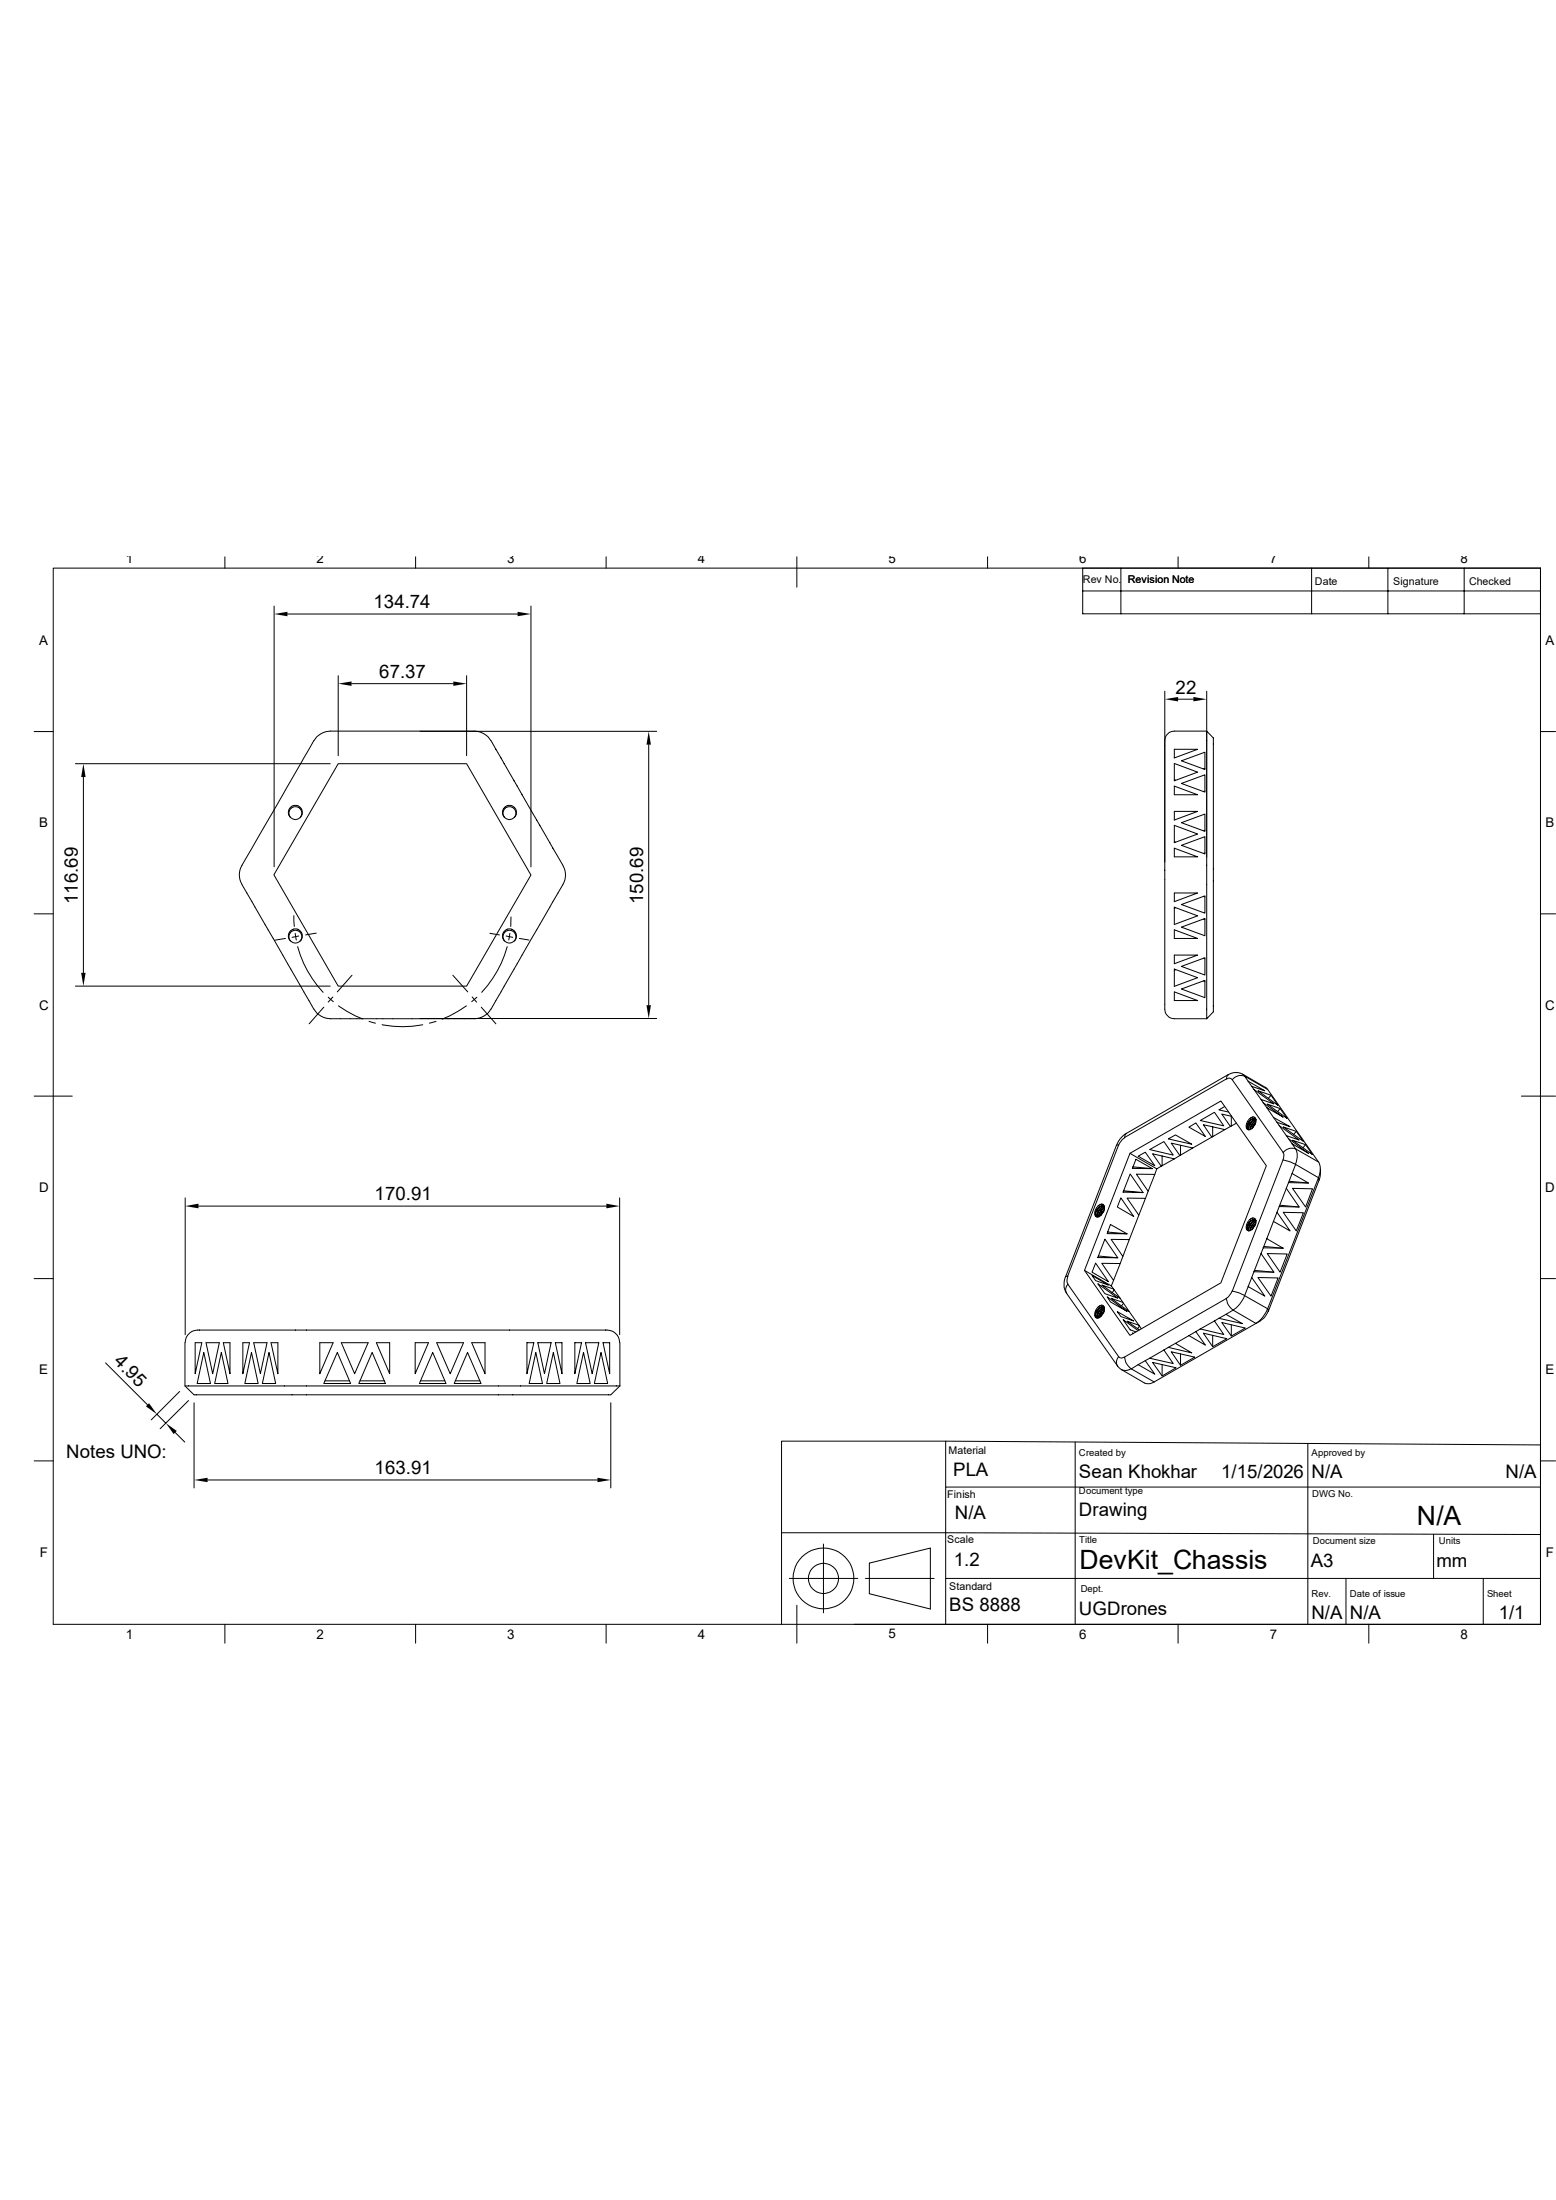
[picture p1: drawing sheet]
<svg xmlns="http://www.w3.org/2000/svg" width="297mm" height="420mm" viewBox="0 0 297 420" stroke-linecap="round" stroke-linejoin="round" font-family="sans-serif">
<g fill="none" stroke="#000" stroke-width=".19">
<path d="M10.2 108.5h283.8v201.6h-283.8zM42.9 106.3v2.2M52.3 115.7v49.8M54.9 117.2h43.9M79.3 106.3v2.2M101.3 115.7v49.8M115.7 106.3v2.2M152.1 106.3v5.8M188.5 106.3v2.2M206.7 112.8h87.3M214 108.5v8.7M224.9 106.3v2.2"/>
<path d="M250.4 108.5v8.7M261.3 106.3v2.2M264.9 108.5v8.7M279.5 108.5v8.7M294 108.5h-87.3v8.7h87.3M6.5 139.7h3.7M64.6 129v15.3M67.1 130.5h19.4M80.2 139.6h45.1M89.1 129v15.3M222.3 132v59.7a2.37 2.37 0 0 0 1.2 2.7l.7 .1h6.1M224.9 133.5h2.9"/>
<path d="M230.3 139.6h-6.1a1.87 1.87 0 0 0-1.9 2.2v.5M230.3 132v62.5M294 139.7h2.9M14.4 145.8h48.6M15.9 148.3v37.4M55.5 156l-.3-.3v-.7l.3-.7 .6-.3 .8 .1 .5 .4 .2 .9-.3 .6M55.5 156l-.4-.6 .1-.9 .6-.6 .8-.1 .6 .2 .5 .7v.7l-.4 .6M55.5 156a1.24 1.24 0 0 0 1.8 0M59.9 141.4l-11.8 20.5a19.2 19.2 0 0 0-2.3 4.2l-.1 1.4 .5 1.3M59.9 141.4a3.7 3.7 0 0 1 3.2-1.8h25.5a6.7 6.7 0 0 1 3.3 .3l.5 .2a2.95 2.95 0 0 1 1.3 1.3M64.6 145.8h24.5l12.2 21.2-12.2 21.3h-24.5l-12.3-21.3zM93.7 141.4l12.8 22.2a6.5 6.5 0 0 1 1.4 3.4v.5a6.7 6.7 0 0 1-1.4 3l-12.8 22.2"/>
<path d="M96.3 156l-.3-.6 .1-.5 .3-.6 .6-.3 .7 .1 .6 .5 .2 .9-.3 .5M96.3 156l-.4-.6 .2-.9 .6-.7h.8l.5 .2 .6 .8v.6l-.4 .6M96.3 156a1.24 1.24 0 0 0 1.9 0M123.8 142.2v49.7M224.2 143h4.4l-4.4 1.7zM224.2 145.8l4.4 1.6-4.4 1.7zM224.2 150.1l4.4 1.6h-4.4zM224.2 154.9h4.4l-4.4 1.6zM224.2 157.6l4.4 1.6-4.4 1.7zM224.2 148.8l.2 .1M225.5 149.6l4.5-1.7v3.3zM225.5 145.2l4.5-1.6v3.3z"/>
<path d="M225.5 157.1l4.5-1.7v3.3zM230 158.5l-.3 .1M230 146.7l-.3 .1M230 151l-.3 .1M230.3 141.4v-1.8l1.3 1.3v52.3l-1.3 1.3M6.5 174.5h3.7M46.2 168.9l13.7 23.8M54.5 179.2l-2.1 .3M55.5 179.6l-.3-.5v-.8l.5-.5 .5-.2 .7 .1 .5 .5 .2 .8-.3 .6M55.5 179.6l-.4-.4-.1-.6 .5-.9a1.45 1.45 0 0 1 1.3-.3l.5 .3 .4 .7v.7l-.4 .5M55.5 179.6a1.24 1.24 0 0 0 1.8 0M56.1 174.8l.1 2.1"/>
<path d="M56.3 178.2l.3 1.3M57 178.7l-1.2 .2M60.4 178.1l-2.1 .4M93.5 178.2l1.8 .3M96.3 179.6l-.3-.6 .1-.6 .4-.6 .6-.2 .6 .1 .6 .4 .2 1-.3 .5M96.3 179.6l-.3-.5-.1-.7 .4-.7 .5-.3a1.21 1.21 0 0 1 1.2 .2l.4 .4 .2 .6-.1 .6-.3 .4M96.3 179.6a1.24 1.24 0 0 0 1.9 0M96.6 178.7l1.3 .2M97.3 178.2l-.2 1.3M97.5 175v1.9M99.1 179.2l1.9 .3M224.2 161.9l4.4 1.7h-4.4z"/>
<path d="M224.2 160.7l.2 .1M224.2 170.5h4.4l-4.4 1.6zM224.2 173.2l4.4 1.6-4.4 1.7zM224.2 177.5l4.4 1.7h-4.4zM224.4 173.3l-.2 .1M225.5 177l4.5-1.7v3.3zM225.5 172.7l4.5-1.7v3.3zM225.5 161.4l4.5-1.7v3.3zM229.7 171.1l.3 .1M229.7 175.5l.3 .1M230 162.8l-.3 .1M294 174.5h2.9"/>
<path d="M14.4 188.3h48.6M56.8 180.7a20.9 20.9 0 0 0 4.9 8.7M59.9 192.7a3.7 3.7 0 0 0 3.2 1.8l62.2-.1M61.8 192.3l-2.8 3.2M62.7 190.4l.9 .8M63.5 190.3l-.8 1M64.6 192l1.6 1 3 1.5M67.2 186.2l-2.8 3.2M70.4 195l1.3 .3M72.9 195.6a19.9 19.9 0 0 0 7.8 0M83.2 195l-1.2 .3M86.4 186.2l2.9 3.2"/>
<path d="M89 192l-3.1 1.9-1.5 .7M90.1 190.3l.9 1M91 190.4l-1 .8M91.9 192.3l2.8 3.2M93.7 192.7a3.7 3.7 0 0 1-3.1 1.8M96.8 180.7a20.9 20.9 0 0 1-4.9 8.7M224.2 182.3h4.4l-4.4 1.7zM224.2 185l4.4 1.6-4.4 1.7zM224.2 189.4l4.4 1.6h-4.4zM224.4 185.1l-.2 .1M225.5 188.8l4.5-1.6v3.3zM225.5 184.5l4.5-1.7v3.3z"/>
<path d="M229.7 182.9l.3 .1M229.7 187.3l.3 .1M6.5 209.3h7.3M213.1 218.7l.4-.1-9.7 25M214.7 217.2l-.5 .4-.7 1M215.1 216.4l-.3 .3-.1 .5M219.5 219.5l2.7-1.6 1.7 2.6zM223 217.4l1.4-.7 3.1 1.7zM225.3 218.7v1.8M226.9 215.2l1.4-.8 1.8 2.6zM227.7 219.2l-4.1-1 1.6 2.4M227.7 219.2l-2.5 1.4"/>
<path d="M229.1 213.9l2.7-1.6 1.8 2.6zM231.3 217.1l-3.6 2.1M231.5 215.1v1.9M233.8 211.2l-1.1 .7 1.8 .4M233.8 215.6l-4.1-.9 1.6 2.4M233.8 215.6l-2.5 1.5M234.1 206l-19.5 11.2M234.5 205.2l-.3 .3-.1 .5 .6-.2 .5 .3M234.9 215.1l-1.1 .5M235 213.1v1.9M235.1 213.1l-1.9-.4 1.7 2.4M236 214.4l-1.1 .7"/>
<path d="M237.2 205.1l.4 .3M237.6 205.5a2 2 0 0 0-2.4 .6l9.9 14.2-.2 1.1-9.7 25.1M238.3 206.4l-.7-1 4.4 2.6M238.3 206.4l3.1 1.8-2.5-.8M238.3 206.4l.6 1M238.5 214.1l-.3 .6M238.5 213.6l-.6 1v.6l.2 .4-.1-.4 .1-.6 .4-.7 .6-.3a.38 .38 0 0 1 .6 .2l-.6 .2-.6 .7-.1 .5 .1 .5M238.8 214.3l-.3 .6M238.9 207.4l1.8 2.5M239.1 213.3l-.6 .3M239.1 213.2l.5 .2v1.1a1.85 1.85 0 0 1-1.3 1.2l-.2-.1M239.1 214.5l-.3 .6"/>
<path d="M239.3 213.2l-.8 .4M239.4 208l3.8 2.7-2.5-.8M239.4 214.7l-.3 .5M239.6 213.6l-.6 .1-.6 .5-.3 .7v.5l.2 .2M239.6 214.5l-.5 .8M239.7 214.3l-.4 .4-.3 .8M239.7 213.9l-.8 .7-.3 .6v.4M239.7 213.7h-.3l-.7 .6-.4 .8 .1 .6M239.7 214l-.7 .6-.3 1M240.1 208.2l2.5 .9 1.4 1.9zM240.7 209.9l.4 .6M241.1 210.5l3.8 2.8-3.1-1.8"/>
<path d="M241.1 210.5l.7 1M241.8 211.5l1.3 1.8M241.9 210.8l2.4 .8 1.4 1.9zM242 207.9l-.4-.3-4.5-2.6-1.1-.3-.8 .2-.8 .2-20 11.7-.8 .9-.5 1-9.7 25M242 208l9.7 13.8-4.4-2.5-.7-.9M242.6 209.1l-.5 .6M243.1 213.3l3.2 1.8-2.5-.9M243.1 213.3l.7 .9M243.8 214.2l.4 .7M244.2 214.9l3.8 2.7-2.5-.8M244.2 214.9l1.8 2.5M244.3 211.6l-.4 .6"/>
<path d="M244.9 215.1l2.5 .9 1.4 1.9zM246 217.4l3.8 2.8-3.2-1.8M246 217.4l.6 1M246.7 217.7l2.5 .8 1.3 1.9zM247.3 219.3a3.6 3.6 0 0 1 0 2.9M247.4 219.4a2 2 0 0 0-2.5 .6M247.4 216l-.5 .6M249.2 218.5l-.5 .6M290.4 209.3h6.5M35.3 228.7v26.1M37.9 230.3h77.8M118.3 228.7v26.1"/>
<path d="M209.6 230.8l-.3 .5M209.6 239.8l3.8 .3-2.5-3.5-1.3 3.5h3.8M209.6 230.2l-.6 1v.7l.2 .3-.1-.7 .4-.8 .8-.5h.4l.1 .2-.6 .1-.5 .6-.3 .7 .1 .5M209.9 231l-.3 .5M210.2 229.9l-.6 .3M210.2 229.9l.4 .1 .2 .3v.6l-.2 .6M210.2 231.1l-.3 .6M210.4 229.9l-.8 .3M210.5 231.5a1.07 1.07 0 0 1-1.3 .7M210.5 231.3l-.3 .6M210.7 230.3l-.3-.1-.4 .2-.5 .5-.3 .7v.5l.1 .2M210.7 231.1l-.5 .9"/>
<path d="M210.8 231l-.4 .3-.3 .8M210.8 230.6l-.5 .3-.3 .4-.2 .4-.1 .6M210.8 230.4l-.5 .2-.5 .5-.3 .8v.4M210.8 230.7l-.7 .6-.3 1M211.4 235.2l3.7 .3-3.1-1.7-.7 1.7h3.8M212.1 236.6h3.5l-1.3 3.3zM214 228.7l2.4 3.5-3.1-1.8zM214.3 239.9l-.5 1.3M214.5 227.3l3.7 .4-2.5-3.6-1.3 3.5 3.8 .1M215.1 228.7l3.6 .1-1.3 3.2zM215.7 220.2l17.3-10 8.7 12.3-8.7 22.4-17.3 10-8.7-12.4zM215.7 220.2l5.1 2.9 .9-.5"/>
<path d="M216.2 222.8l3.8 .3-3.2-1.8-.6 1.8h3.8M216.9 224.2h3.5l-1.2 3.2zM217.3 220.7l1.3-.7 1.8 2.5zM217.4 232l-1.8 4.6M219.2 227.4l-.5 1.4M220.8 223.1l-.4 1.1M221.8 220.7v1.8M224.2 221.2l-4.2-.9 1.7 2.3M224.2 221.2l-2.5 1.4M225.2 220.6l-1 .6M238.5 233.4l-.3 .6M238.5 232.8l.6-.3 .4 .1 .1 .1 .1 .8-.2 .6"/>
<path d="M238.5 232.8l-.6 1.1v.6l.2 .4-.1-.5 .3-.9 .8-.7h.4l.2 .2-.5 .1-.5 .5-.4 .8 .1 .6M238.8 233.6l-.3 .5M239.1 233.8l-.3 .6M239.3 232.5l-.8 .3M239.4 234.1a1.07 1.07 0 0 1-1.3 .8M239.4 234l-.3 .5M239.6 232.9l-.7 .1-.5 .6-.3 .6v.5l.2 .2M239.6 233.8l-.5 .9M239.7 233.6l-.6 .6-.1 .6M239.7 233.2l-.8 .6-.3 .7v.4M239.7 233l-.6 .3-.5 .6-.2 .6 .1 .5M239.7 233.3l-.7 .6-.3 1"/>
<path d="M240.7 239.3l-1.3 3.5M240.7 239.3l2.5 3.6-3.8-.1M241.1 238.2l-.4 1.1M241.3 238l3.6 .3M241.8 236.5l-.7 1.7M241.8 236.5l3.1 1.8-3.8-.1M241.9 239.3l3.8 .1-1.4 3.5zM243.1 233.2l-1.3 3.3M243.8 231.4l-.7 1.8M243.8 231.4l2.5 3.6-3.2-1.8M244.2 230.3l-.4 1.1M244.3 230.1l3.7 .3"/>
<path d="M244.9 221.4l1.2 .3 1.2 .6M244.9 231.4l3.9 .1-1.4 3.5zM245.5 226.9l-1.3 3.4M245.5 226.9l2.5 3.5-3.8-.1M246 225.8l-.5 1.1M246.1 225.5l3.7 .3M246.6 224l-.6 1.8M246.6 224l.7-1.7 4.4 2.5M246.6 224l3.2 1.8h-3.8M246.7 226.9h3.8l-1.3 3.5zM251.7 224.8l.1 .5M251.7 224.8l-9.7 25.1"/>
<path d="M251.7 221.8a3.6 3.6 0 0 1 0 3M251.8 225.3l-9.7 25M252 224.2l-.2 1.1M252.1 223.1v1.1M6.5 244.1h3.7M35.3 256.3v8.3l1.7 1.7h79.6l1.7-1.7M35.3 256.3a2.43 2.43 0 0 1 2.8-2.4h77.5a2.43 2.43 0 0 1 2.7 2.4v8.3M37.3 256.3h1.2l-1.2 6zM38.9 258.2l1.3 5.9h-2.6zM39.3 256.3h2.6l-1.3 6zM42.2 258.2l1.3 5.9h-2.5zM42.6 256.3h1.3v6z"/>
<path d="M46.4 256.3h1.2l-1.2 6zM48 258.2l1.3 5.9h-2.6zM48.4 256.3h2.6l-1.3 6zM51.4 258.2l1.2 5.9h-2.5zM51.7 256.3h1.3v6zM61 256.3h2.6l-2.6 6zM64.4 258.2l2.5 5.9h-5.1zM65.2 256.3h5.1l-2.6 6zM71 258.2l2.6 5.9h-5.1zM71.8 256.3h2.6v6zM79.2 256.3h2.6l-2.6 6zM82.6 258.2l2.5 5.9h-5z"/>
<path d="M83.4 256.3h5.1l-2.6 6zM89.2 258.2l2.6 5.9h-5.1zM90 256.3h2.6v6zM100.6 256.3h1.3l-1.3 6zM102.3 258.2l1.2 5.9h-2.5zM102.7 256.3h2.5l-1.3 6zM105.6 258.2l1.3 5.9h-2.5zM106 256.3h1.3v6zM109.7 256.3h1.3l-1.3 6zM111.4 258.2l1.2 5.9h-2.5zM111.8 256.3h2.5l-1.3 6zM114.7 258.2l1.3 5.9h-2.5z"/>
<path d="M115.1 256.3h1.3v6zM203.4 243.7l-.3 1v1l.3 .8 9.9 14.3M203.8 243.6l-.4 .1M203.8 243.6l-.1 .9 .1 .6 9.7 13.9M203.8 245.2l-.2 .2a1.38 1.38 0 0 0 0 1.5M207 242.5l5.1 3 .5-1.1M208.4 243.5l3.2 1.8-2.5-.8zM209.1 241.1l2.5 3.6-3.2-1.8zM209.5 245.1l3.9 2.7-2.5-.8zM209.6 250.1l-.3 .5M209.6 249.5l.6-.3 .5 .2 .1 .8-.2 .6M209.6 249.5l-.6 1v.7l.2 .3-.2-.4 .4-1 .6-.5 .6-.1a.18 .18 0 0 1 .2 .2 .18 .18 0 0 1-.3 .1l-.8 .8-.2 .6v.4"/>
<path d="M209.9 250.2l-.3 .6M210.2 250.4l-.3 .6M210.3 241.2h3.5l-1.2 3.2zM210.4 249.2l-.8 .3M210.5 250.8a1.07 1.07 0 0 1-1.3 .7M210.5 250.6l-.3 .6M210.7 249.6h-.6l-.6 .6-.3 .7v.5l.1 .2M210.7 250.4l-.5 .9M210.8 250.2l-.4 .4-.3 .8M210.8 249.9l-.4 .2-.6 .7-.1 .8M210.8 249.6l-.4 .1-.6 .5-.4 .7 .1 .7M210.8 249.9l-.7 .7-.3 1"/>
<path d="M211.3 247.6l3.8 2.8-3.1-1.9zM212.1 247.9l2.2 .7 1.3 1.8zM212.1 245.5l1.7 2.4M212.6 246.1l-2.3-.8 3.5 2.6M212.7 246.3l-.4 .5M213.3 250.4l3.1 1.8-2.4-.9zM213.5 259l.5 .2 .6-.1M213.5 259l-.2 .3a1.38 1.38 0 0 0 0 1.5M213.8 247.9l.5 .7M214.5 248.8l-.4 .5M214.7 259.1a2.86 2.86 0 0 0 1.3 2.2M215.6 250.4l1.8 2.6"/>
<path d="M216.3 254.6l-.1-.1v.1M217.2 254l-2.8-2.1 1.3 2 1.1 .4M217.4 253l-2.3-.8 2.4 1.7M217.4 253l.4 .7M217.5 253.2l-.4 .5M218.6 259.8l-1.3 .7M218.6 259.8l1.8 2.5-3.1-1.8M219.5 259.3l-.9 .5M222.2 257.7l-2.7 1.6M222.2 257.7l1.7 2.6-4.4-1M223 257.2l-.8 .5M223.6 258.1l4.4 1-2.7 1.5z"/>
<path d="M224.4 256.5l-1.4 .7M224.4 256.5l3.1 1.8-4.5-1.1M225.3 258.4v2.2M226.9 255l-2.5 1.5M228.3 254.2l-1.4 .8M228.3 254.2l1.8 2.6-3.2-1.8M229.1 253.7l-.8 .5M229.7 254.5l4.5 1.1-2.7 1.5zM231.5 254.9v2.2M231.8 252.2l-2.7 1.5M231.8 252.2l1.8 2.6-4.5-1.1M232.7 251.7l-.9 .5"/>
<path d="M233.2 252.5l4.5 1-2.7 1.6zM234 250.9l-1.3 .8M234 250.9l1.4-.8 4.3 2.5M234 250.9l3.2 1.8-4.5-1M234.1 247.9l-19.5 11.2M234.1 247.9a2.86 2.86 0 0 0 1.3 2.2M235 252.9v2.2M235.2 246.5l-.7 1.1-.5 .3M235.2 246.5l1.1 .3 1.3 .5M237.6 247.3a5.6 5.6 0 0 1-2.2 2.8M237.6 247.4l4.4 2.5M238.9 243.9l-1.3 3.5"/>
<path d="M238.9 243.9l2.5 3.5-3.1-1.8M239.4 242.8l-.5 1.1M239.5 242.5l3.7 .4M239.7 252.6l-19.4 11.2M240.1 243.9l3.9 .1-1.4 3.4zM240.7 252.1l-1 .5M241.9 249.9a5.6 5.6 0 0 1-2.2 2.7M242 249.9l.1 .4M242.1 250.3l-.6 1.1-.9 .7M294 244.1h2.9M6.5 278.9h3.7M20.2 260.2l8 8"/>
<path d="M30 270l1.7 1.7M33.4 273.5l1.9 1.8M34.3 265.6l-5.4 5.5M35.3 264.6h83M36 267.4l-5.4 5.4M37 267.8v16.3M62 263.6h4.7M68.7 263.6h4.7M80.2 263.6h4.7M86.9 263.6h4.7M116.6 267.8v16.3M180.5 275.1h-31.3v17.5"/>
<path d="M205.2 275.3v34.8M213.3 260.8l.8 .7M214.1 261.5l4.4 2.5 .8 .2 1-.4M215.9 261.3l-.9 .3-.9-.1M217.3 260.5l-1.4 .8 4.4 2.5M220 260.1l4.5 1-2.7 1.6zM221.8 260.5v2.2M249.6 275.6v34.5M294 278.9h2.9M39.6 282.5h74.4M149.2 292.6v17.5M157.2 294.8v13.1"/>
<path d="M165.9 298.4l11.7-2.9v11.7l-11.7-3zM180.5 283.9v-8.8l113.5 .7v34.3h-131M273.6 292.9v8.4M294 292.9l-113.5-.3v8.7M294 283.9h-113.5v8.7h-31.3M42.9 310.1v3.6M79.3 310.1v3.6M115.7 310.1v3.6M150.7 301.3h13M152.1 306.5v7.2M165.2 301.3h13.1M188.5 310.1v3.6"/>
<path d="M224.9 310.1v3.6M256.9 301.3v8.8M261.3 310.1v3.6M283.1 301.3v8.8M294 301.3h-113.5v8.8"/>
<circle cx="157.2" cy="301.3" r="5.8"/>
<circle cx="157.2" cy="301.3" r="2.88"/>
</g>
<g fill="#000">
<path d="M52.3 117.2l2.6-.4v.8zM98.8 116.8l2.5 .4-2.5 .4zM64.6 130.5l2.5-.4v.8zM86.5 130.1l2.6 .4-2.6 .4zM222.3 133.5l2.6-.4v.8zM227.8 133.1l2.5 .4-2.5 .4zM15.9 145.8l.4 2.5h-.8zM123.8 139.6l.4 2.6h-.8zM15.5 185.7h.8l-.4 2.6zM123.4 191.9h.8l-.4 2.5zM35.3 230.3l2.6-.5v.9zM115.7 229.8l2.6 .5-2.6 .4z"/>
<path d="M27.9 268.5l.5-.6 1.6 2.1zM31.7 271.7l2 1.5-.6 .6zM37 282.5l2.6-.4v.9zM114 282.1l2.6 .4-2.6 .5z"/>
</g>
<g font-size="5.1">
<text x="270.5" y="291.1">N/A</text>
<text x="206.1" y="299.6">DevKit_Chassis</text>
</g>
<g font-size="3.6">
<text x="71.3" y="116.2">134.74</text>
<text x="72.4" y="129.5">67.37</text>
<text x="224.4" y="132.5">22</text>
<text x="14.9" y="172.6" transform="rotate(-90 14.9 172.6)">116.69</text>
<text x="122.8" y="172.6" transform="rotate(-90 122.8 172.6)">150.69</text>
<text x="71.5" y="229.2">170.91</text>
<text x="21.6" y="260.1" transform="rotate(45 21.6 260.1)">4.95</text>
<text x="12.6" y="278.3">Notes UNO:</text>
<text x="71.5" y="281.5">163.91</text>
<text x="181.9" y="281.7">PLA</text>
<text x="206" y="282.1">Sean Khokhar</text>
<text x="233.1" y="282.1">1/15/2026</text>
<text x="250.4" y="282.1">N/A</text>
<text x="287.4" y="282.1">N/A</text>
<text x="182.2" y="290">N/A</text>
<text x="206" y="289.4">Drawing</text>
<text x="182.1" y="299">1.2</text>
<text x="250.2" y="299.2">A3</text>
<text x="274.2" y="299.2">mm</text>
<text x="181.2" y="307.6">BS 8888</text>
<text x="206" y="308.3">UGDrones</text>
<text x="250.3" y="309.1">N/A</text>
<text x="257.6" y="309">N/A</text>
<text x="286.1" y="309.1">1/1</text>
</g>
<g font-size="2.5">
<text x="24" y="107.6">1</text>
<text x="60.4" y="107.6">2</text>
<text x="96.8" y="107.5">3</text>
<text x="133.2" y="107.6">4</text>
<text x="169.6" y="107.5">5</text>
<text x="206" y="107.5">6</text>
<text x="242.4" y="107.5">7</text>
<text x="278.8" y="107.5">8</text>
<text x="7.5" y="123.1">A</text>
<text x="295" y="123.1">A</text>
<text x="7.5" y="157.9">B</text>
<text x="295" y="157.9">B</text>
<text x="7.5" y="192.8">C</text>
<text x="294.9" y="192.8">C</text>
<text x="7.5" y="227.6">D</text>
<text x="294.9" y="227.6">D</text>
<text x="7.5" y="262.4">E</text>
<text x="295" y="262.4">E</text>
<text x="7.6" y="297.2">F</text>
<text x="295.1" y="297.2">F</text>
<text x="24" y="312.8">1</text>
<text x="60.4" y="312.8">2</text>
<text x="96.8" y="312.8">3</text>
<text x="133.2" y="312.8">4</text>
<text x="169.6" y="312.8">5</text>
<text x="206" y="312.8">6</text>
<text x="242.4" y="312.8">7</text>
<text x="278.8" y="312.8">8</text>
</g>
<g font-size="2">
<text x="206.7" y="111.2">Rev No.</text>
<text x="215.3" y="111.4">Revision Note</text>
<text x="251" y="111.7">Date</text>
<text x="265.9" y="111.7">Signature</text>
<text x="280.4" y="111.7">Checked</text>
<text x="181" y="277.5">Material</text>
<text x="180.8" y="285.9">Finish</text>
<text x="180.8" y="294.6">Scale</text>
<text x="181.1" y="303.5">Standard</text>
</g>
<g font-size="1.8">
<text x="206" y="277.9">Created by</text>
<text x="250.4" y="277.9">Approved by</text>
<text x="206" y="285.2">Document type</text>
<text x="250.5" y="285.7">DWG No.</text>
<text x="206" y="294.5">Title</text>
<text x="250.6" y="294.7">Document size</text>
<text x="274.6" y="294.7">Units</text>
<text x="206.3" y="303.9">Dept.</text>
<text x="250.4" y="304.8">Rev.</text>
<text x="257.6" y="304.8">Date of issue</text>
<text x="283.9" y="304.8">Sheet</text>
</g>
</svg>
